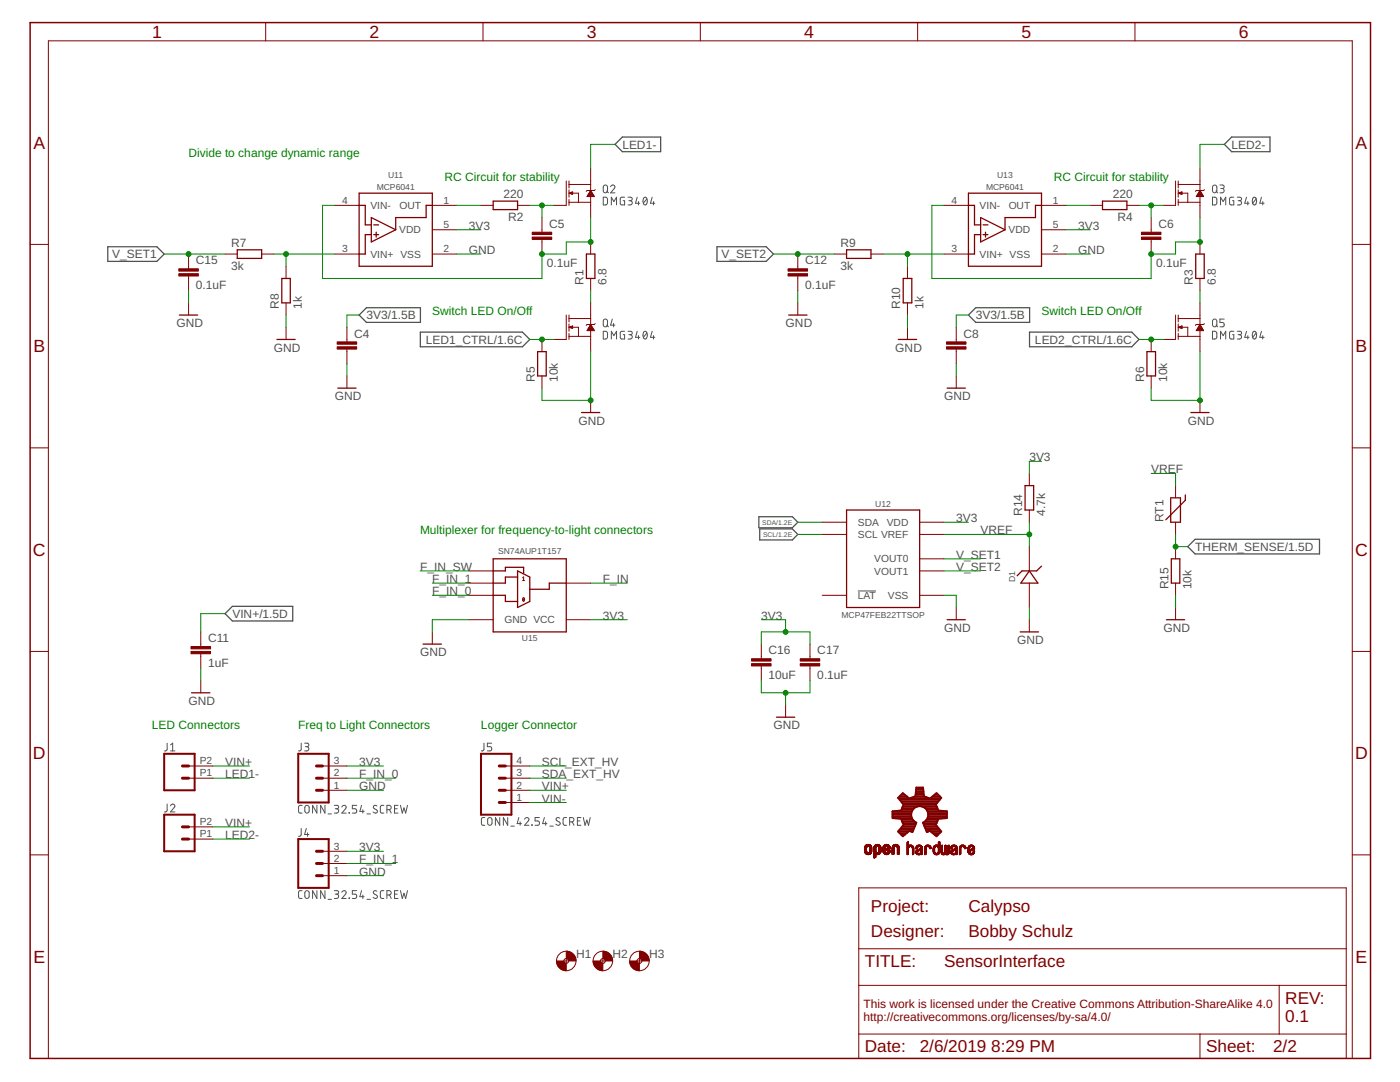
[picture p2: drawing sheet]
<svg xmlns="http://www.w3.org/2000/svg" width="279mm" height="216mm" viewBox="0 0 279 216" stroke-linecap="round" stroke-linejoin="round" font-family="sans-serif">
<g fill="none" stroke="#505050" stroke-width=".2">
<path d="M120.4 39.3l.6 .1 .2 .2v1l-.2 .3h-.6zM120.5 37l.3-.1 .3 .1 .1 1a.42 .42 0 0 1-.4 .5 .42 .42 0 0 1-.4-.5zM121.1 38.1l.3 .4M121.9 37.3a.43 .43 0 0 1 .6-.4 .43 .43 0 0 1 .1 .7l-.7 .9h.8M124.7 39.3l-.7 .1-.2 .2v1l.2 .3h.7v-.9h-.3M125.3 39.3l.7 .1 .2 .2-.2 .4h-.5M127.2 39.3l-.4 1.3h.9M128.5 39.5l.3-.2a.92 .92 0 0 1 0 1.6 .96 .96 0 0 1-.3-1.4zM129.1 39.7l-.7 .9M130.2 39.3l-.4 1.3h.9M242 39.3l.6 .1 .2 .2v1l-.2 .3h-.6zM242.1 37l.3-.1 .3 .1 .1 1a.43 .43 0 0 1-.4 .5 .43 .43 0 0 1-.4-.5z"/>
<path d="M242.7 38.1l.3 .4M243.5 36.9l.6 .1 .2 .2-.2 .4h-.5M243.9 37.6a.43 .43 0 0 1 .4 .4 .43 .43 0 0 1-.4 .5h-.4M246.2 39.3l-.6 .1-.2 .2 .1 1.2 .7 .1v-.9h-.2M246.9 39.3l.7 .1 .2 .2-.2 .4h-.5M248.8 39.3l-.4 1.3h.9M250.1 39.5l.2-.2a.89 .89 0 0 1 0 1.6 1 1 0 0 1-.2-1.4zM250.7 39.7l-.7 .9M251.8 39.3l-.4 1.3h.9M122 40.9v-1.6l.5 .9 .5-.9v1.6M125.8 40a.42 .42 0 0 1 .4 .5 .42 .42 0 0 1-.4 .4h-.5M127.4 40.2v.7"/>
<path d="M130.4 40.2v.7M243.6 40.9v-1.6l.5 .9 .5-.9v1.6M247.4 40a.42 .42 0 0 1 .4 .5 .42 .42 0 0 1-.4 .4h-.5M249 40.2v.7M252 40.2v.7M120.4 66.1h.6l.2 .3v1l-.2 .2h-.6zM120.5 63.8l.5-.1 .2 .2v.9a.42 .42 0 0 1-.4 .4 .42 .42 0 0 1-.4-.4zM121.1 64.9l.3 .3M122 67.6v-1.5l.5 .9 .5-.9v1.5M122.2 63.7l-.3 1.2h.8M122.4 64.5v.7M124.7 66.1h-.7l-.2 .2v1l.2 .3h.7v-.8h-.3"/>
<path d="M125.3 66.1h.7l.2 .3-.2 .4h-.5M125.8 66.8a.43 .43 0 0 1 .4 .4 .43 .43 0 0 1-.4 .4h-.5M127.2 66.1l-.4 1.2h.9M127.4 67v.6M128.5 66.2l.3-.1a.92 .92 0 0 1 0 1.5 .96 .96 0 0 1-.3-1.4zM129.1 66.4l-.7 .9M130.2 66.1l-.4 1.2h.9M130.4 67v.6M242 66.1h.6l.2 .3v1l-.2 .2h-.6zM242.1 63.8l.5-.1 .2 .2v.9a.43 .43 0 0 1-.4 .4 .43 .43 0 0 1-.4-.4zM242.7 64.9l.3 .3M243.6 67.6v-1.5l.5 .9 .5-.9v1.5"/>
<path d="M244.3 63.7h-.8v.6h.5a.45 .45 0 0 1 .3 .5 .45 .45 0 0 1-.3 .4h-.5M246.2 66.1h-.6l-.2 .2v1l.2 .3h.6v-.8h-.2M246.9 66.1h.7l.2 .3-.2 .4h-.5M247.4 66.8a.43 .43 0 0 1 .4 .4 .43 .43 0 0 1-.4 .4h-.5M248.8 66.1l-.4 1.2h.9M249 67v.6M250.1 66.2l.2-.1a.89 .89 0 0 1 0 1.5 1 1 0 0 1-.2-1.4zM250.7 66.4l-.7 .9M251.8 66.1l-.4 1.2h.9M252 67v.6M171.2 117.9h3.6M33.4 148.3l-.1 1.3-.2 .2h-.3"/>
<path d="M34 149.8h.9M34 148.6l.5-.3v1.5M60.1 148.3v1.3l-.2 .2h-.3M60.8 148.3h.6l.2 .3-.2 .3-.4 .1M61.2 149a.42 .42 0 0 1 .4 .4 .42 .42 0 0 1-.4 .4h-.4M96.6 148.3v1.3l-.5 .2M98.1 148.3h-.8v.7h.5a.43 .43 0 0 1 .3 .4 .43 .43 0 0 1-.3 .4h-.5M33.4 160.4l-.1 1.4-.2 .2h-.3M34 160.8a.42 .42 0 0 1 .6-.3 .42 .42 0 0 1 .2 .6l-.8 .9h.9M60.1 165.3v1.4l-.5 .2M60.3 160.7h-.5l-.2 .3v1l.2 .2h.5M60.3 177.7h-.5l-.2 .4v.9l.2 .2 .5 .1"/>
<path d="M61 160.8l.4-.1 .3 .3v.8a.43 .43 0 0 1-.4 .4 .43 .43 0 0 1-.5-.4zM61 177.8l.3-.1 .3 .1 .1 1a.43 .43 0 0 1-.4 .5 .43 .43 0 0 1-.5-.5zM61.1 165.3l-.3 1.2h.8M61.4 166.2v.7M63.2 160.7v1.5l-.8-1.5v1.5M63.2 177.7v1.6l-.8-1.6v1.6M64.9 160.7v1.5l-.9-1.5v1.5M64.9 177.7v1.6l-.9-1.6v1.6M65.5 162.4h.6M65.5 179.5h.6M66.7 160.7h.7l.2 .3-.2 .4h-.5M66.7 177.7l.7 .1 .2 .2-.2 .4h-.5"/>
<path d="M67.2 161.4a.43 .43 0 0 1 .4 .4 .43 .43 0 0 1-.4 .4h-.5M67.2 178.4a.43 .43 0 0 1 .4 .4 .43 .43 0 0 1-.4 .5h-.5M68.2 161a.43 .43 0 0 1 .6-.3 .43 .43 0 0 1 .2 .7l-.8 .8h.9M68.2 178.1a.43 .43 0 0 1 .6-.4 .43 .43 0 0 1 .2 .7l-.8 .9h.9M69.7 162.2h.1M69.7 179.2v.1zM71.2 160.7h-.9v.7h.5a.45 .45 0 0 1 .4 .4 .45 .45 0 0 1-.4 .4h-.5M71.2 177.7h-.9v.7h.5a.44 .44 0 0 1 .4 .4 .44 .44 0 0 1-.4 .5h-.5M72.2 160.7l-.4 1.2h.9M72.2 177.7l-.4 1.2h.9M72.4 161.6v.6M72.4 178.6v.7"/>
<path d="M73.2 162.4h.7M73.2 179.5h.7M75.2 160.8l-.5-.1-.2 .3 .1 .3 .5 .3a.39 .39 0 0 1 .1 .6 .39 .39 0 0 1-.6 0l-.1-.2M75.2 177.8l-.5-.1-.2 .4 .2 .3 .4 .2a.39 .39 0 0 1 .1 .6 .39 .39 0 0 1-.6 0l-.1-.2M76.6 160.7h-.5l-.2 .3v1l.2 .2h.5M76.6 177.7h-.5l-.2 .4v.9l.2 .2 .5 .1M77.2 161.6h.4a.43 .43 0 0 0 .5-.5 .43 .43 0 0 0-.5-.4h-.4v1.5M77.2 178.6h.4a.43 .43 0 0 0 .5-.5 .43 .43 0 0 0-.5-.4h-.4v1.6M77.7 161.6l.4 .6M77.7 178.6l.4 .7M78.7 161.4h.6M78.7 178.4h.6"/>
<path d="M79.4 160.7h-.7v1.5h.7M79.4 177.7h-.7v1.6h.7M79.9 160.7l.4 1.5 .3-1 .4 1 .3-1.5M79.9 177.7l.4 1.6 .3-1.1 .4 1.1 .3-1.6M96.8 163.1l-.5 .1-.2 .3v1l.2 .2h.5M97.5 163.3l.2-.2 .4 .2 .1 1a.43 .43 0 0 1-.4 .4 .43 .43 0 0 1-.5-.4zM99.7 163.1v1.6l-.8-1.6v1.6M101.3 163.1v1.6l-.8-1.6v1.6M101.9 164.8h.7M103.5 163.1l-.3 1.2h.9M103.8 164v.7M104.7 163.5a.43 .43 0 0 1 .6-.4 .43 .43 0 0 1 .1 .7l-.7 .9h.9"/>
<path d="M106.1 164.6l.1 .1zM107.7 163.1h-.9v.7h.5a.45 .45 0 0 1 .4 .4 .45 .45 0 0 1-.4 .5h-.5M108.6 163.1l-.3 1.2h.9M108.9 164v.7M109.7 164.8h.7M111.7 163.3l-.5-.1-.2 .3 .1 .2 .5 .3a.36 .36 0 0 1 .2 .5 .36 .36 0 0 1-.5 .2l-.4-.2M113.1 163.1l-.5 .1-.2 .3v1l.2 .2h.5M113.7 164h.4a.43 .43 0 0 0 .5-.4 .43 .43 0 0 0-.5-.5h-.4v1.6M114.2 164l.4 .7M115.2 163.8h.5M115.9 163.1h-.7v1.6h.7M116.4 163.1l.4 1.6 .3-1.1 .4 1.1 .3-1.6"/>
</g>
<path d="M122.7 28.8l1.5-1.5h7.6v3h-7.6zM245.8 27.3h7.6v3h-7.6l-1.5-1.5zM21.5 49.2h9.8l1.5 1.5-1.5 1.5h-9.8zM143.1 49.2h9.8l1.5 1.5-1.5 1.5h-9.8zM73.1 61.4h10.8v2.9h-10.8l-1.4-1.4zM83.9 66.3h20.4l1.4 1.4-1.4 1.5h-20.4zM194.7 61.4h10.8v2.9h-10.8l-1.4-1.4zM205.5 66.3h20.4l1.4 1.4-1.4 1.5h-20.4zM151.4 103.1h6.7l1.1 1.1-1.1 1.1h-6.7zM151.6 105.5h6.5l1.1 1.1-1.1 1.1h-6.5zM237 109.1l1.5-1.5h24.8v2.9h-24.8zM44.9 122.4l1.5-1.4h12v2.9h-12z" fill="none" stroke="#505050" stroke-width=".25"/>
<path d="M6 4.5h267.5v206.7h-267.5z" fill="none" stroke="#800000" stroke-width=".3"/>
<g fill="none" stroke="#800000" stroke-width=".2">
<path d="M53 4.5v3.6M96.4 4.5v3.6M139.8 4.5v3.6M183.1 4.5v3.6M226.5 4.5v3.6M113 36.1v4.9h-2.4M113.6 36.1v1.4M113.6 37.9v1.4M113.6 39.8v1.2M113.6 36.8h4.3M113.6 38.5l.7-.2v.5zM113.7 38.6l1.7-.1v1.9"/>
<path d="M113.7 38.5h.6M114 38.7h.3M114.1 38.4h.2M117.2 39.2h1.4M117.3 39.1h1.2M117.3 38.9h1.1M117.4 38.8h1M117.5 38.7h.8M117.5 38.6h.7M117.6 38.5h.6M117.7 38.4h.4M117.7 38.2h.3"/>
<path d="M117.8 38.1h.2M117.9 33.7v4.3M117.9 39.2v4.2M117.9 38l.7 1.2h-1.4zM117.9 38h.1M118.8 37.8l-.2 .2h-1.4l-.2 .2M234.6 36.1v4.9h-2.4M235.1 36.8h4.4M235.1 36.1v1.4M235.1 37.9v1.4M235.1 39.8v1.2M235.1 38.5l.8-.2v.5z"/>
<path d="M235.3 38.6l1.7-.1v1.9M235.4 38.5h.5M235.6 38.7h.3M235.7 38.4h.2M238.8 39.2h1.4M238.9 39.1h1.2M238.9 38.9h1.1M239 38.8h1M239.1 38.7h.8M239.1 38.6h.7M239.2 38.5h.6M239.3 38.4h.4"/>
<path d="M239.3 38.2h.3M239.4 38.1h.1M239.5 33.7v4.3M239.5 39.2v4.2M239.5 38l.7 1.2h-1.5zM239.5 38h.1M240.4 37.8l-.2 .2h-1.5l-.1 .2M6 48.8h3.7M37.6 50.7v2.9M37.6 55.1v2.9M44.9 50.7h2.4M52.2 50.7h2.5"/>
<path d="M57.1 53.1v2.5M66.8 41h4.9M66.8 50.7h4.9M86.3 41h4.8M86.3 50.7h4.8M86.3 45.8h4.8M96 41h2.4M103.3 41h2.4M108.2 43.4v2.9M108.2 47.8v2.9M113.6 40.4h4.3M117.9 48.3v2.4"/>
<path d="M117.9 55.6v2.4M159.2 50.7v2.9M159.2 55.1v2.9M166.5 50.7h2.5M173.8 50.7h2.5M181.1 53.1v2.5M188.4 41h4.9M188.4 50.7h4.9M207.9 41h4.8M207.9 50.7h4.8M207.9 45.8h4.8M217.6 41h2.4"/>
<path d="M224.9 41h2.4M229.7 43.4v2.9M229.7 47.8v2.9M235.1 40.4h4.4M239.5 48.3v2.4M239.5 55.6v2.4M269.9 48.8h3.6M37.6 60.4v2.5M57.1 60.4v2.5M57.1 65.3v2.4M69.2 65.3v2.9M69.2 69.7v2.9"/>
<path d="M69.2 75v2.4M108.2 67.7v2.5M108.2 75v2.4M113 62.9v4.8h-2.4M113.6 62.9v1.3M113.6 64.6v1.5M113.6 66.5v1.2M113.6 67.1h4.3M113.6 63.6h4.3M113.6 65.3l.7 .2M113.6 65.3h1.8v1.8M113.9 65.2h.4"/>
<path d="M113.9 65.4h.4M114.2 65.1h.1M114.3 65.5h.1M114.3 65v.5M114.3 65l-.7 .3M117.2 65.9h1.4M117.3 65.8h1.2M117.3 65.6h1.1M117.4 65.5h.9M117.5 65.4h.8M117.6 65.3h.6M117.6 65.2h.5"/>
<path d="M117.7 65.1h.4M117.8 65h.2M117.8 64.9h.1M117.9 60.4v4.3M117.9 66v4.2M117.9 79.9v2.4M117.9 64.7l.7 1.3h-1.4zM118.8 64.6l-.2 .1h-1.4l-.2 .2M159.2 60.4v2.5M181.1 60.4v2.5M181.1 65.3v2.4M190.8 65.3v2.9"/>
<path d="M190.8 69.7v2.9M190.8 75v2.4M229.7 67.7v2.5M229.7 75v2.4M234.6 62.9v4.8h-2.4M235.1 62.9v1.3M235.1 64.6v1.5M235.1 66.5v1.2M235.1 67.1h4.4M235.1 63.6h4.4M235.2 65.3h1.8v1.8M235.5 65.2h.4"/>
<path d="M235.5 65.4h.4M235.8 65.1h.1M235.9 65.5h.1M235.9 65v.5M235.9 65l-.8 .3 .8 .2M238.8 65.9h1.4M238.9 65.8h1.2M239 65.6h1M239 65.5h.9M239.1 65.4h.8M239.1 65.3h.7M239.2 65.2h.5"/>
<path d="M239.3 65.1h.4M239.4 65h.2M239.4 64.9h.1M239.5 60.4v4.3M239.5 66v4.2M239.5 79.9v2.4M239.5 64.7l.7 1.3h-1.5zM240.4 64.6l-.2 .1h-1.5l-.1 .2M6 89.4h3.7M205.4 94.5v2.4M234.6 96.9v2.4M269.9 89.4h3.6"/>
<path d="M93.6 116.4h4.8M93.6 118.8h4.8M93.6 113.9h4.8M104.3 115.3l.2-.2v.7M104.3 115.8h.4M104.4 119.4v-.1a.33 .33 0 0 1 .3 .3 .33 .33 0 0 1-.3 .4zM104.6 119.4l-.3 .4M113 116.4h4.9M164.1 118.8h4.9M164.1 104.2h4.9M164.1 106.6h4.9M183.5 118.8h4.9"/>
<path d="M183.5 113.9h4.9M183.5 104.2h4.9M183.5 106.6h4.9M183.5 111.5h4.9M205.4 101.8v2.4M205.4 109.1v4.8M205.4 116.4v4.8M234.6 104.2v2.4M234.6 109.1v2.4M234.6 116.4v2.4M6 130h3.7M40.1 126.1v2.9"/>
<path d="M40.1 130.5v2.9M40.1 135.8v2.4M86.3 126.1v2.4M93.6 123.7h4.8M113 123.7h4.9M151.9 128.5v2.9M151.9 132.9v2.9M161.6 128.5v2.9M161.6 132.9v2.9M190.8 121.2v2.5M205.4 123.7v2.4M234.6 121.2v2.5"/>
<path d="M269.9 130h3.6M37.6 155.3h4.9M37.6 152.8h4.9M64.4 155.3h4.8M64.4 152.8h4.8M64.4 157.7h4.8M100.9 155.3h4.8M100.9 152.8h4.8M100.9 157.7h4.8M156.8 140.7v2.4M6 170.6h3.7M37.6 167.4h4.9"/>
<path d="M37.6 165h4.9M64.4 174.7h4.8M64.4 172.3h4.8M64.4 169.9h4.8M100.9 160.1h4.8M171.4 177.2h97.3v34h-97.3zM172.6 169.9h.4M172.6 169.8h.3M172.6 169.7h.3M172.6 169.6h.3M172.6 169.5h.3M172.6 169.4h.3"/>
<path d="M172.6 169.3h.3M172.6 169.2h.3M172.6 169.1h.4M172.6 170l.5 .1M172.6 170h.4M172.6 170.1l.6 .1M172.6 170.1h.5M172.6 168.9h1.3M172.7 170.2h1.2M172.7 168.8h1.2M172.7 170.3h1.1M172.7 168.8h1.1"/>
<path d="M172.8 170.3h1M172.8 168.7h1M172.8 170.4h.9M172.8 168.7h.9M172.9 168.6h.8M173 169.1h-.4M173 170.5h.6M173 168.6h.6M173 169l-.4 .1M173 169h-.4M173.1 168.9l-.5 .1M173.1 170.5h.3"/>
<path d="M173.1 168.5h.3M173.5 168.9l.4 .1M173.5 170.1h.4M173.5 169h.4M173.6 170h.3M173.6 169.9h.4M173.6 169.8h.4M173.6 169.7h.4M173.6 169.6h.4M173.6 169.5h.4M173.6 169.4h.4M173.6 169.3h.4"/>
<path d="M173.6 169.2h.4M173.6 169.1h.4M173.7 170.4h-.8M173.9 170.1l-.5 .1M173.9 170.1h-.5M174.4 170.6h.4M174.4 169.9h.4M174.4 171.2h.2M174.4 171h.4M174.4 170.9h.4M174.4 170.8h.4M174.4 170.7h.4"/>
<path d="M174.4 170.5h.4M174.4 170.1l.6 .1M174.4 170.1h.5M174.4 170h.5M174.4 170h.4M174.4 169.8h.4M174.4 169.7h.4M174.4 169.6h.4M174.4 169.5h.4M174.4 169.4h.4M174.4 169.3h.4M174.4 169.2h.4"/>
<path d="M174.4 169.1h.4M174.5 168.8h1.2M174.6 168.7h1M174.7 171.1l-.3 .1M174.7 168.6h.8M174.8 171.1h-.4M174.8 171h-.4M174.8 168.6h.6M174.8 169l-.4 .1M174.9 169h-.5M174.9 168.9l-.5 .1M174.9 168.5h.4"/>
<path d="M174.9 170.5h.4M175.3 170.1h.4M175.3 168.9h.4M175.3 169h.5M175.4 169l.4 .1M175.4 170.5h-1M175.4 169.9h.4M175.4 169.1h.4M175.4 169.8h.4M175.4 169.7h.4M175.4 169.6h.4M175.4 169.5h.4"/>
<path d="M175.4 169.4h.4M175.4 169.3h.4M175.4 169.2h.4M175.5 170.4l-1.1 .1M175.6 170.4h-1.2M175.6 170.3h-1.2M175.7 170.3h-1.3M175.7 170.2h-1.3M175.7 170.1l-.5 .1M175.7 168.9h-1.2M175.8 170h-.5M175.8 170h-.4"/>
<path d="M176.2 170h.4M176.2 169.9h.4M176.2 169.4h1.4M176.2 169.3h.4M176.2 169.2h.4M176.2 169.1h.4M176.3 170l.4 .1M176.3 170.1l.6 .1M176.3 170.1h.4M176.3 170.2h1.2M176.3 168.8h1.2M176.4 170.3h1.1"/>
<path d="M176.4 168.8h1.1M176.4 170.3h1M176.4 168.7h1M176.5 170.4h.9M176.5 168.7h.9M176.5 170.4h.8M176.6 168.6h.7M176.6 169.2h-.4M176.6 169.9h-.4M176.6 170.5h.6M176.6 168.6h.6M176.7 169l-.5 .1"/>
<path d="M176.7 169.8h-.5M176.7 169h-.4M176.7 168.9l-.4 .1M176.8 169.8h-.6M176.8 168.5h.3M176.8 170.5h.3M176.8 169.4h.8M176.9 169.7l-.7 .1M176.9 169.3h.7M177 169.7h-.8M177 169.2h.6M177.1 169.6l-.9 .1"/>
<path d="M177.1 169.2h.5M177.1 170.1h.5M177.1 168.9l.5 .1M177.1 169h.5M177.2 170.1h.4M177.2 169h.4M177.2 169.1h.4M177.2 170h.4M177.2 169.9h.4M177.2 169.6h-1M177.3 169.8h.3M177.4 169.5h-1.2"/>
<path d="M177.4 169.7h.2M177.5 169.7h.1M177.6 170.1l-.6 .1M177.6 169.4l-1.4 .1M177.6 168.9h-1.3M178.1 169.9h.3M178.1 170.4h.3M178.1 170.3h.3M178.1 170.2h.3M178.1 170.1h.3M178.1 170h.3M178.1 169.8h.3"/>
<path d="M178.1 169.7h.3M178.1 169.6h.3M178.1 169.5h.3M178.1 169.4h.3M178.1 169.3h.3M178.1 169.2h.3M178.1 169.1h.3M178.1 170.5h.2M178.1 169.1h.4M178.1 170.5h.1M178.2 168.8h1.2M178.2 168.8h1.1"/>
<path d="M178.2 168.7h1.1M178.3 168.7h1M178.3 168.7h.9M178.4 170.4l-.3 .1M178.4 168.6h.7M178.5 168.6h.5M178.5 169l-.4 .1M178.5 169h-.4M178.6 168.9l-.5 .1M178.6 168.5h.3M178.9 168.9h.5M179 169h.4"/>
<path d="M179 169l.5 .1M179.1 169.1h.4M179.1 169.9h.4M179.1 170.5h.2M179.1 170.3h.4M179.1 170.2h.4M179.1 170.1h.4M179.1 170h.4M179.1 169.8h.4M179.1 169.7h.4M179.1 169.6h.4M179.1 169.5h.4"/>
<path d="M179.1 169.4h.4M179.1 169.3h.4M179.1 169.2h.4M179.4 170.4l-.3 .1M179.4 168.9h-1.3M179.5 170.4h-.4M181 168.1h.3M181.1 169.9h.2M181.1 170.4h.2M181.1 170.3h.2M181.1 170.2h.2M181.1 170.1h.2"/>
<path d="M181.1 170h.2M181.1 169.8h.2M181.1 169.7h.2M181.1 169.6h.2M181.1 169.5h.2M181.1 169.4h.2M181.1 169.3h.2M181.1 169.2h.2M181.1 169.1h.3M181.1 168.8h1.1M181.1 168.7l1 .1M181.1 168.7h.9"/>
<path d="M181.1 168.6h.2M181.1 168.5h.2M181.1 168.4h.2M181.1 168.3h.2M181.1 168.2h.2M181.1 168.1h.2M181.1 168h.2M181.2 170.5h-.1M181.3 170.5h-.3M181.3 170.4l-.2 .1M181.3 169.2h-.2M181.4 169.1h-.3"/>
<path d="M181.4 169l-.3 .1M181.5 168.7h.4M181.5 169h-.4M181.6 168.9l-.5 .1M181.8 168.9l.5 .1M181.9 169h.4M182 169l.3 .1M182 169.1h.3M182.1 169.3h.3M182.1 169.2h.3M182.1 169.9h.3M182.1 170.5h.1"/>
<path d="M182.1 170.4h.3M182.1 170.3h.3M182.1 170.2h.3M182.1 170.1h.3M182.1 170h.3M182.1 169.8h.3M182.1 169.7h.3M182.1 169.6h.3M182.1 169.5h.3M182.1 169.4h.3M182.2 168.9h-1.1M182.3 170.5h-.2"/>
<path d="M182.3 170.4l-.2 .1M182.8 170.1l.3 .1M182.8 170.1h.3M182.8 170h.3M182.8 169.2h.2M182.8 170.2h.3M182.8 169.4h.1M182.8 170.3h.8M182.8 170.2h.4M182.8 169.1h.3M182.9 170.3h.7M182.9 170.4h.7"/>
<path d="M182.9 168.9h1.1M183 168.8h.9M183 170.5h.6M183 169.3l-.2 .1M183 169.6h1.1M183 169.3h-.2M183.1 170h-.3M183.1 169.2h-.3M183.1 169.1h-.3M183.1 170.5h.5M183.1 169.9h-.3M183.1 168.7h.6"/>
<path d="M183.2 169.9h-.4M183.2 169.5h.9M183.2 169l-.4 .1M183.2 168.7h.5M183.2 169h-.4M183.3 170.6h.1M183.3 169.8h-.5M183.3 168.9l-.4 .1M183.3 169.5h.8M183.3 170.5v.1M183.4 169.8h-.6M183.4 170.6h.1"/>
<path d="M183.4 169.5h.7M183.5 169.7l-.6 .1M183.5 169.4h.6M183.6 168.9h.4M183.6 169.7h-.7M183.6 169h.4M183.7 169.4h.4M183.7 169l.4 .1M183.7 169.1h.4M183.8 169.3h.3M183.8 169.7h.3M183.8 169.2h.3"/>
<path d="M183.8 169.1h.3M183.8 169.9h.3M183.8 170.4h.3M183.8 170.3h.3M183.8 170.2h.3M183.8 170.1h.3M183.8 170h.3M183.8 169.8h.3M183.9 170.5h-.1M184 170.5h-.2M184.1 170.4l-.3 .1M184.1 169.6l-1.1 .1"/>
<path d="M184.5 169.9h.3M184.5 170.5h.1M184.5 170.3h.3M184.5 170.2h.3M184.5 170.1h.3M184.5 170h.3M184.5 169.8h.3M184.5 169.7h.3M184.5 169.6h.3M184.5 169.5h.3M184.5 169.4h.3M184.5 169.3h.3"/>
<path d="M184.5 169.2h.3M184.5 169.1h.3M184.7 168.8h1M184.7 168.8h.9M184.7 170.5h-.2M184.8 170.4l-.3 .1M184.8 170.4h-.3M184.9 168.7h.6M184.9 169l-.3 .1M184.9 168.7h.5M185 169h-.4M185 168.9l-.4 .1"/>
<path d="M185.3 168.9l.4 .1M185.4 169h.4M185.4 169l.4 .1M185.5 169.1h.3M185.5 169.2h.3M185.7 168.9h-1.1M185.8 169.3h-.2M185.8 169.3h-.3M186.2 169.9h.3M186.2 170h.3M186.2 169.8h.3M186.2 169.7h.3"/>
<path d="M186.2 169.6h.3M186.2 169.5h.3M186.2 169.4h.3M186.2 169.3h.3M186.2 169.2h.3M186.3 170l.3 .1M186.3 170.2h.4M186.3 170.1l.3 .1M186.3 170.1h.3M186.3 169.1h.3M186.4 170.3h1.1M186.4 170.3h1"/>
<path d="M186.4 168.8h1.2M186.4 170.4h1M186.5 170.4h.8M186.5 168.8h1.1M186.5 169.2h-.3M186.6 170.5h.7M186.6 169.1h-.3M186.6 168.7h1M186.6 170.5h.6M186.6 169h-.3M186.7 168.7h.5M186.7 169h-.4"/>
<path d="M186.8 168.9l-.5 .1M186.8 170.5v.1M186.9 170.5v.1M186.9 170.6h.1M187 168.9h.6M187.1 170.2h.4M187.1 169h.5M187.2 170.2h.3M187.2 169h.4M187.2 169.1h.4M187.2 170.1h.3M187.3 169.9h.3"/>
<path d="M187.3 170h.3M187.3 169.8h.3M187.3 169.7h.3M187.3 169.6h.3M187.3 169.5h.3M187.3 169.4h.3M187.3 169.3h.3M187.3 169.2h.3M187.3 168.6h.3M187.3 168.5h.3M187.3 168.4h.3M187.3 168.3h.3"/>
<path d="M187.3 168.2h.3M187.3 168.1h.3M187.4 168h.2M187.5 170.2h-.4M187.6 168.9h-1.2M187.8 169.9h.3M187.8 170.2h.4M187.8 170.1l.4 .1M187.8 170.1h.3M187.8 170h.3M187.8 169.8h.3M187.8 169.7h.3"/>
<path d="M187.8 169.6h.3M187.8 169.5h.3M187.8 169.4h.3M187.8 169.3h.3M187.8 169.2h.3M187.8 169.1h.3M187.8 169h.3M187.8 168.9h.3M187.8 168.8h.3M187.8 168.7h.3M187.9 170.3h1.5M187.9 170.4h1.5"/>
<path d="M188 168.7h.1M188 170.5h1.3M188.1 170.5h.4M188.2 170.6h.1M188.3 170.5v.1M188.4 170.2h.5M188.4 170.2h.4M188.5 170.2h.3M188.5 169.9h.3M188.5 170.1h.3M188.5 170h.3M188.5 169.8h.3"/>
<path d="M188.5 169.7h.3M188.5 169.6h.3M188.5 169.5h.3M188.5 169.4h.3M188.5 169.3h.3M188.5 169.2h.3M188.5 169.1h.3M188.5 169h.3M188.5 168.9h.3M188.5 168.8h.3M188.6 168.7h.2M188.7 168.7h.1"/>
<path d="M188.8 170.5h.4M189 170.6h.1M189.1 170.2h.3M189.1 170.1h.3M189.2 169.9h.2M189.2 170h.2M189.2 169.8h.2M189.2 169.7h.2M189.2 169.6h.2M189.2 169.5h.2M189.2 169.4h.2M189.2 169.3h.2"/>
<path d="M189.2 169.2h.2M189.2 169.1h.2M189.2 169h.2M189.2 168.9h.2M189.2 168.8h.2M189.3 168.7h.1M189.3 170.4h-1.3M189.7 170.2h.4M189.7 170.1h.3M189.7 170h.3M189.7 169.9h.3M189.7 169.4h.1"/>
<path d="M189.7 169.2h.3M189.8 170.3h.7M189.8 170.2h.3M189.8 170.3h.8M189.8 170.4h.8M189.8 168.9h1.1M189.9 170.4h.7M189.9 168.8h1M189.9 168.8h.9M190 170.5h.6M190 169.3l-.3 .1M190 168.8h.8"/>
<path d="M190 169.6h1M190 169.3h-.3M190 169.2h-.3M190 169.1h-.3M190.1 170.5h.5M190.1 169.1h-.3M190.1 168.7h.6M190.1 169.9h-.4M190.1 169.5h.9M190.1 169l-.3 .1M190.1 168.7h.5M190.2 169h-.4"/>
<path d="M190.2 169.8h-.4M190.2 170.6h.2M190.2 168.9l-.4 .1M190.3 169.5h.7M190.3 169.8h-.5M190.5 169.7l-.7 .1M190.5 169.4h.5M190.5 168.9l.4 .1M190.6 169.7h-.7M190.6 169h.4M190.6 169.4h.4M190.7 169.6l-.8 .1"/>
<path d="M190.7 169.1h.3M190.7 169.6h.3M190.7 169.3h.3M190.8 169.9h.2M190.8 170.5h.1M190.8 170.4h.2M190.8 170.3h.2M190.8 170.2h.2M190.8 170.1h.2M190.8 170h.2M190.8 169.8h.2M190.8 169.7h.2"/>
<path d="M190.8 169.2h.2M191 170.5h-.2M191 170.4l-.2 .1M191.5 169.9h.2M191.5 170.4h.2M191.5 170.3h.2M191.5 170.2h.2M191.5 170.1h.2M191.5 170h.2M191.5 169.8h.2M191.5 169.7h.2M191.5 169.6h.2"/>
<path d="M191.5 169.5h.2M191.5 169.4h.2M191.5 169.3h.2M191.5 169.2h.2M191.5 169.1h.3M191.6 170.5h-.1M191.6 168.8h1M191.7 170.5h-.2M191.7 168.8h.8M191.7 170.4l-.2 .1M191.7 169.2h-.2M191.8 169.1h-.3"/>
<path d="M191.8 168.7h.6M191.9 169h-.4M191.9 168.7h.5M192 168.9l-.4 .1M192.2 168.9h.5M192.3 169h.4M192.4 169l.3 .1M192.4 169.1h.4M192.5 169.2h.3M192.7 168.9h-1.1M192.7 169.3l-.2 .1M192.8 169.3h-.3"/>
<path d="M193.2 170h.3M193.2 169.5h1.1M193.2 169.5h.3M193.2 169.4h.3M193.2 169.3h.3M193.2 169.2h.3M193.2 170.1h.4M193.2 170.1h.3M193.2 169.1h.3M193.3 170.2h.3M193.3 170.2h.4M193.3 170.3h1.1"/>
<path d="M193.3 168.9h1.1M193.4 170.4h.9M193.4 170.3h.9M193.4 168.8h1M193.4 168.8h.9M193.4 168.7l.9 .1M193.5 170.5h.7M193.5 169.9h-.3M193.5 169.2h-.3M193.5 169.1h-.3M193.5 168.7h.6M193.6 170.5h.5"/>
<path d="M193.6 169l-.4 .1M193.6 168.7h.5M193.6 169h-.3M193.7 169.8h-.5M193.7 168.9l-.4 .1M193.8 169.8h-.6M193.8 170.5l-.1 .1M193.8 170.6h.1M193.9 169.7l-.7 .1M193.9 169.4h.6M194 169.7h-.8M194 168.9h.4"/>
<path d="M194 169.4h.5M194.1 169.6l-.9 .1M194.1 169h.4M194.1 169.3h.4M194.2 170.1h.3M194.2 169.1h.3M194.2 169.2h.3M194.2 170h.3M194.2 169.9h.3M194.2 169.6h-1M194.3 169.8h.2M194.4 169.8h.1"/>
<path d="M194.4 170.2h-.4M194.4 170.2h-.3M194.4 169.5h-.7M194.5 170.1l-.4 .1M194.5 169.4l-.8 .1M194.5 170l-.3 .1M269.9 170.6h3.6M112.5 191.7h1M113 191.3v.9M119.8 191.7h1M120.3 191.3v.9M127.1 191.7h1"/>
<path d="M127.6 191.3v.9M171.4 196.6h97.3M171.4 189.3h97.3M255.3 196.6v9.7M9.7 211.2v-203.1h260.2v203.1M171.4 206.3h97.3M239.5 206.3v4.9"/>
<circle cx="113" cy="191.7" r="1.95"/>
<circle cx="113" cy="191.7" r=".49"/>
<circle cx="120.3" cy="191.7" r="1.95"/>
<circle cx="120.3" cy="191.7" r=".49"/>
<circle cx="127.6" cy="191.7" r="1.95"/>
<circle cx="127.6" cy="191.7" r=".49"/>
</g>
<g fill="none" stroke="#800000" stroke-width=".25">
<path d="M71.7 38.5h14.6v14.6h-14.6zM193.3 38.5h14.6v14.6h-14.6zM47.3 49.8h4.9v1.8h-4.9zM56.2 55.6h1.7v4.8h-1.7zM71.7 41h1.2v3.9h1.2M74.1 46.8h-1.2v3.9h-1.2M74.1 43.4l4.9 2.4-4.9 2.5zM74.6 46.8h1M74.6 44.9h1M75.1 46.3v1M86.3 41h-1.3v2.4h-6v2.4M98.4 40.1h4.9v1.7h-4.9z"/>
<path d="M117 50.7h1.7v4.9h-1.7zM169 49.8h4.8v1.8h-4.8zM180.3 55.6h1.7v4.8h-1.7zM193.3 41h1.2v3.9h1.2M195.7 46.8h-1.2v3.9h-1.2M195.7 43.4l4.9 2.4-4.9 2.5zM196.2 46.8h1M196.2 44.9h1M196.7 46.3v1M207.9 41h-1.2v2.4h-6.1v2.4M220 40.1h4.9v1.7h-4.9zM238.6 50.7h1.7v4.9h-1.7z"/>
<path d="M35.8 62.9h3.7M55.3 67.7h3.6M67.4 77.4h3.7M107.3 70.2h1.7v4.8h-1.7zM157.4 62.9h3.7M179.3 67.7h3.6M189 77.4h3.7M228.9 70.2h1.7v4.8h-1.7zM116.1 82.3h3.6M204.6 96.9h1.7v4.9h-1.7zM233.6 99.3h2v4.9h-2zM236.6 98.8v1l-3.9 3.9"/>
<path d="M237.7 82.3h3.6M98.4 111.5h14.6v14.6h-14.6zM98.4 118.8h2.5v1.2h2.4M98.4 113.9h2.5v-.7h3.6v1.2M103.3 113.9l2.4 1.2v4.9l-2.4 1.2zM103.3 115.1h-2.4v1.3h-2.5M113 116.4h-3.4v1.2h-3.9M169 101.8h14.5v19.4h-14.5zM205.4 113.9l1.7 2.5h-3.4zM207.9 113l-1 .9h-2.9l-1 1M233.8 111.5h1.7v4.9h-1.7zM38.2 138.2h3.7"/>
<path d="M84.4 128.5h3.7M189 123.7h3.7M203.6 126.1h3.7M232.8 123.7h3.6M155 143.1h3.6"/>
</g>
<g fill="#800000" stroke="#800000" stroke-width=".2">
<path d="M106.2 47.3h3.9v.5h-3.9z"/>
<path d="M106.2 46.3h3.9v.5h-3.9z"/>
<path d="M227.8 47.3h3.9v.5h-3.9z"/>
<path d="M227.8 46.3h3.9v.5h-3.9z"/>
<path d="M38.1 130h3.9v.5h-3.9z"/>
<path d="M38.1 129h3.9v.5h-3.9z"/>
<path d="M157.3 54.6h3.9v.5h-3.9z"/>
<path d="M157.3 53.6h3.9v.5h-3.9z"/>
<path d="M35.7 54.6h3.9v.5h-3.9z"/>
<path d="M35.7 53.6h3.9v.5h-3.9z"/>
<path d="M150 132.4h3.9v.5h-3.9z"/>
<path d="M150 131.4h3.9v.5h-3.9z"/>
<path d="M159.7 132.4h3.9v.5h-3.9z"/>
<path d="M159.7 131.4h3.9v.5h-3.9z"/>
<path d="M67.3 69.2h3.9v.5h-3.9z"/>
<path d="M67.3 68.2h3.9v.5h-3.9z"/>
<path d="M188.9 69.2h3.9v.5h-3.9z"/>
<path d="M188.9 68.2h3.9v.5h-3.9z"/>
</g>
<path d="M32.8 150.4h6v7.3h-6zM59.5 150.4h6.1v9.7h-6.1zM96 150.4h6.1v12.2h-6.1zM32.8 162.6h6v7.3h-6zM59.5 167.4h6.1v9.8h-6.1z" fill="none" stroke="#800000" stroke-width=".4"/>
<g fill="none" stroke="#800000" stroke-width=".59">
<path d="M36.4 152.8h1.2M36.4 155.3h1.2M63.2 152.8h1.2M63.2 155.3h1.2M63.2 157.7h1.2M99.6 152.8h1.3M99.6 155.3h1.3M99.6 157.7h1.3M36.4 165h1.2M36.4 167.4h1.2M63.2 169.9h1.2M63.2 172.3h1.2"/>
<path d="M63.2 174.7h1.2M99.6 160.1h1.3"/>
</g>
<g fill="none" stroke="#800000" stroke-width=".38">
<path d="M179.3 159.3h2.1M179.5 158.9h1.5M179.5 159.6h8M179.8 159.9h7.5M179.9 158.6h.7M181.8 159.3h3.5M182.6 158.9h1.8M182.7 158.6h1.7M182.8 158.2h1.5M182.8 157.9h1.5M182.8 157.6h1.5M182.9 157.2h1.3"/>
<path d="M185.7 159.3h2.1M186.1 158.9h1.5M186.5 158.6h.7M178.1 161.9l1.8-.2 .5-1.1-1.2-1.4 1-.9 1.3 1.1 1.2-.5 .2-1.8h1.3l.2 1.8 1.1 .5 1.4-1.1 1 .9-1.2 1.4 .5 1.1 1.8 .2M178.1 161.9v1.3l1.8 .2 .5 1.1M178.1 162.9h3.8M178.1 162.6h3.7M178.1 162.2h3.8M178.1 161.9h3.9M178.2 163.2h3.8M179.3 165.9h2.1M179.5 165.6h2.8"/>
<path d="M179.5 166.2h1.5M179.8 165.2h2.6M179.9 166.6h.7M179.9 163.6h2.3M179.9 161.6h2.3M180 161.2h2.5M180 163.9h2.5M180.1 164.9h2.5M180.1 160.3h6.9M180.2 164.3h2.6M180.2 160.9h2.9M180.3 164.6h2.4"/>
<path d="M180.3 160.6h6.4M180.4 164.5l-1.2 1.4 1 1 1.3-1.1 .3 .1M181.8 165.9h.4M184 160.9a1.71 1.71 0 0 0-2.1 1.1 1.71 1.71 0 0 0 1 2.1l-.8 1.9-.3-.1M184 160.9a1.67 1.67 0 0 1 1.3 1.7M184 160.9h2.9M184.2 164.3h2.7M184.4 164.6h2.4M184.5 164.9h2.5M184.6 163.9h2.4M184.6 161.2h2.5M184.7 165.2h2.6"/>
<path d="M184.8 165.6h2.8M184.9 163.6h2.3M184.9 165.9h.4M184.9 161.6h2.3M185.1 163.2h3.7M185.1 161.9h3.9M185.2 162.9h3.8M185.2 162.2h3.8M185.3 162.6l-.3 .8-.8 .7 .8 1.9 .3-.1M185.3 162.6h3.7M185.7 165.9h2.1M186.1 166.2h1.4"/>
<path d="M186.5 166.6h.7M186.7 164.5l1.2 1.4-1 1-1.4-1.1-.2 .1M189 161.9v1.3l-1.8 .2-.5 1.1"/>
</g>
<g fill="#800000" stroke="#800000" stroke-width=".2">
<path d="M113 189.8a1.93 1.93 0 0 1 2 1.9h-1.5a.47 .47 0 0 0-.5-.4z" fill-rule="evenodd"/>
<path d="M111.1 191.7h1.4l.2 .4 .3 .1v1.5a1.96 1.96 0 0 1-1.9-2z" fill-rule="evenodd"/>
<path d="M120.3 189.8a1.93 1.93 0 0 1 2 1.9h-1.5l-.2-.3-.3-.1z" fill-rule="evenodd"/>
<path d="M118.4 191.7h1.4l.2 .4 .3 .1v1.5a1.93 1.93 0 0 1-1.9-2z" fill-rule="evenodd"/>
<path d="M127.6 189.8a1.96 1.96 0 0 1 2 1.9h-1.5l-.1-.3-.4-.1z" fill-rule="evenodd"/>
<path d="M125.7 191.7h1.4l.2 .4 .3 .1v1.5a1.93 1.93 0 0 1-1.9-2z" fill-rule="evenodd"/>
</g>
<g fill="none" stroke="#008000" stroke-width=".2">
<path d="M122.7 28.8h-4.8v4.9M244.3 28.8h-4.8v4.9M32.8 50.7h12.1M37.6 58v2.4M54.7 50.7h12.1M57.1 50.7v2.4M66.8 41h-2.4v14.6h43.8v-4.9h4.8v-2.4h4.9v-4.9M91.1 50.7h4.9M91.1 45.8h4.9M91.1 41h4.9M105.7 41h4.9M108.2 41v2.4"/>
<path d="M117.9 58v2.4M154.4 50.7h12.1M159.2 58v2.4M176.3 50.7h12.1M181.1 50.7v2.4M188.4 41h-2.4v14.6h43.7v-4.9h4.9v-2.4h4.9v-4.9M212.7 50.7h4.9M212.7 45.8h4.9M212.7 41h4.9M227.3 41h4.9M229.7 41v2.4M239.5 58v2.4"/>
<path d="M57.1 62.9v2.4M69.2 72.6v2.4M71.7 62.9h-2.5v2.4M105.7 67.7h4.9M117.9 70.2v9.7h-9.7v-2.5M181.1 62.9v2.4M190.8 72.6v2.4M193.3 62.9h-2.5v2.4M227.3 67.7h4.9M239.5 70.2v9.7h-9.8v-2.5M207.9 92.1h-2.5v2.4M229.7 94.5h4.9v2.4"/>
<path d="M83.8 113.9h9.8M86.3 118.8h7.3M86.3 116.4h7.3M117.9 116.4h7.3M159.2 104.2h4.9M159.2 106.6h4.9M188.4 118.8h2.4v2.4M188.4 104.2h4.9M188.4 113.9h7.3M188.4 111.5h7.3M188.4 106.6h17M205.4 104.2v4.9"/>
<path d="M234.6 106.6v2.5h2.4M234.6 118.8v2.4M40.1 133.4v2.4M44.9 122.4h-4.8v3.7M93.6 123.7h-7.3v2.4M117.9 123.7h7.3M151.9 123.7h4.9v2.4M151.9 128.5v-2.4h9.7v2.4M151.9 135.8v2.4h9.7v-2.4M156.8 138.2v2.5M205.4 121.2v2.5M42.5 152.8h7.3"/>
<path d="M42.5 155.3h7.3M69.2 157.7h7.3M69.2 152.8h7.3M69.2 155.3h9.8M105.7 157.7h7.3M105.7 152.8h7.3M105.7 155.3h7.3M42.5 167.4h7.3M42.5 165h7.3M69.2 174.7h7.3M69.2 169.9h7.3M69.2 172.3h9.8"/>
<path d="M105.7 160.1h7.3"/>
</g>
<g fill="#008000" stroke="#008000" stroke-width=".2">
<circle cx="117.9" cy="79.9" r=".49"/>
<circle cx="239.5" cy="79.9" r=".49"/>
<circle cx="156.8" cy="138.2" r=".49"/>
<circle cx="156.8" cy="126.1" r=".49"/>
<circle cx="117.9" cy="48.3" r=".49"/>
<circle cx="108.2" cy="50.7" r=".49"/>
<circle cx="108.2" cy="41" r=".49"/>
<circle cx="239.5" cy="48.3" r=".49"/>
<circle cx="229.7" cy="50.7" r=".49"/>
<circle cx="229.7" cy="41" r=".49"/>
<circle cx="108.2" cy="67.7" r=".49"/>
<circle cx="229.7" cy="67.7" r=".49"/>
<circle cx="57.1" cy="50.7" r=".49"/>
<circle cx="181.1" cy="50.7" r=".49"/>
<circle cx="37.6" cy="50.7" r=".49"/>
<circle cx="159.2" cy="50.7" r=".49"/>
<circle cx="205.4" cy="106.6" r=".49"/>
<circle cx="234.6" cy="109.1" r=".49"/>
</g>
<g font-size="3.5" fill="#800000">
<text x="30.4" y="7.6">1</text>
<text x="73.7" y="7.6">2</text>
<text x="117.1" y="7.6">3</text>
<text x="160.5" y="7.6">4</text>
<text x="203.8" y="7.6">5</text>
<text x="247.2" y="7.6">6</text>
<text x="6.7" y="29.7">A</text>
<text x="270.5" y="29.7">A</text>
<text x="6.7" y="70.3">B</text>
<text x="270.5" y="70.3">B</text>
<text x="6.6" y="110.9">C</text>
<text x="270.4" y="110.9">C</text>
<text x="6.6" y="151.5">D</text>
<text x="270.4" y="151.5">D</text>
<text x="6.7" y="192.1">E</text>
<text x="270.5" y="192.1">E</text>
</g>
<g font-size="3.4" fill="#800000">
<text x="173.8" y="182">Project:</text>
<text x="193.3" y="182">Calypso</text>
<text x="173.8" y="186.9">Designer:</text>
<text x="193.3" y="186.9">Bobby Schulz</text>
<text x="172.6" y="193">TITLE:</text>
<text x="188.4" y="193">SensorInterface</text>
<text x="256.5" y="200.3">REV:</text>
<text x="256.5" y="203.9">0.1</text>
<text x="172.6" y="210">Date:</text>
<text x="183.5" y="210">2/6/2019</text>
<text x="197.8" y="210">8:29 PM</text>
<text x="240.7" y="210">Sheet:</text>
<text x="254.1" y="210">2/2</text>
</g>
<g font-size="2.4" fill="#505050">
<text x="124.2" y="29.7">LED1-</text>
<text x="245.8" y="29.7">LED2-</text>
<text x="100.5" y="39.5">220</text>
<text x="222.1" y="39.5">220</text>
<text x="93.6" y="45.8">3V3</text>
<text x="101.4" y="44.1">R2</text>
<text x="109.6" y="45.5">C5</text>
<text x="215.2" y="45.8">3V3</text>
<text x="223" y="44.1">R4</text>
<text x="231.2" y="45.5">C6</text>
<text x="22.4" y="51.5">V_SET1</text>
<text x="39.1" y="52.8">C15</text>
<text x="46.1" y="53.9">3k</text>
<text x="46.1" y="49.3">R7</text>
<text x="93.6" y="50.7">GND</text>
<text x="109.1" y="53.3">0.1uF</text>
<text x="144" y="51.5">V_SET2</text>
<text x="160.7" y="52.8">C12</text>
<text x="167.7" y="53.9">3k</text>
<text x="167.7" y="49.3">R9</text>
<text x="215.2" y="50.7">GND</text>
<text x="230.7" y="53.3">0.1uF</text>
<text x="39.1" y="57.6">0.1uF</text>
<text x="116.4" y="56.8" transform="rotate(-90 116.4 56.8)">R1</text>
<text x="121" y="56.8" transform="rotate(-90 121 56.8)">6.8</text>
<text x="160.7" y="57.6">0.1uF</text>
<text x="238" y="56.8" transform="rotate(-90 238 56.8)">R3</text>
<text x="242.6" y="56.8" transform="rotate(-90 242.6 56.8)">6.8</text>
<text x="35.2" y="65.3">GND</text>
<text x="55.6" y="61.6" transform="rotate(-90 55.6 61.6)">R8</text>
<text x="60.2" y="61.6" transform="rotate(-90 60.2 61.6)">1k</text>
<text x="73.1" y="63.7">3V3/1.5B</text>
<text x="156.8" y="65.3">GND</text>
<text x="179.7" y="61.6" transform="rotate(-90 179.7 61.6)">R10</text>
<text x="184.3" y="61.6" transform="rotate(-90 184.3 61.6)">1k</text>
<text x="194.7" y="63.7">3V3/1.5B</text>
<text x="54.7" y="70.2">GND</text>
<text x="70.7" y="67.4">C4</text>
<text x="85" y="68.6">LED1_CTRL/1.6C</text>
<text x="178.7" y="70.2">GND</text>
<text x="192.3" y="67.4">C8</text>
<text x="206.6" y="68.6">LED2_CTRL/1.6C</text>
<text x="106.7" y="76.2" transform="rotate(-90 106.7 76.2)">R5</text>
<text x="111.3" y="76.2" transform="rotate(-90 111.3 76.2)">10k</text>
<text x="228.3" y="76.2" transform="rotate(-90 228.3 76.2)">R6</text>
<text x="232.9" y="76.2" transform="rotate(-90 232.9 76.2)">10k</text>
<text x="66.8" y="79.9">GND</text>
<text x="188.4" y="79.9">GND</text>
<text x="115.4" y="84.7">GND</text>
<text x="237" y="84.7">GND</text>
<text x="205.4" y="92">3V3</text>
<text x="229.8" y="94.5">VRE</text>
<text x="234.7" y="94.5">F</text>
<text x="190.8" y="104.2">3V3</text>
<text x="195.7" y="106.6">VREF</text>
<text x="204" y="103" transform="rotate(-90 204 103)">R14</text>
<text x="208.6" y="103" transform="rotate(-90 208.6 103)">4.7k</text>
<text x="232.2" y="104.2" transform="rotate(-90 232.2 104.2)">RT1</text>
<text x="83.8" y="113.9">F_IN_SW</text>
<text x="190.8" y="111.5">V_SET1</text>
<text x="190.8" y="113.9">V_SET2</text>
<text x="238.5" y="109.9">THERM_SENSE/1.5D</text>
<text x="86.3" y="118.8">F_IN_0</text>
<text x="86.3" y="116.4">F_IN_1</text>
<text x="120.3" y="116.4">F_IN</text>
<text x="233.2" y="117.6" transform="rotate(-90 233.2 117.6)">R15</text>
<text x="237.8" y="117.6" transform="rotate(-90 237.8 117.6)">10k</text>
<text x="46.4" y="123.3">VIN+/1.5D</text>
<text x="120.3" y="123.7">3V3</text>
<text x="151.9" y="123.7">3V3</text>
<text x="41.5" y="128.2">C11</text>
<text x="83.8" y="131">GND</text>
<text x="153.4" y="130.6">C16</text>
<text x="163.1" y="130.6">C17</text>
<text x="188.4" y="126.1">GND</text>
<text x="203" y="128.5">GND</text>
<text x="232.2" y="126.1">GND</text>
<text x="41.5" y="133">1uF</text>
<text x="153.4" y="135.5">10uF</text>
<text x="163.1" y="135.5">0.1uF</text>
<text x="37.6" y="140.7">GND</text>
<text x="154.4" y="145.5">GND</text>
<text x="44.9" y="155.3">LED1-</text>
<text x="44.9" y="152.8">VIN+</text>
<text x="71.7" y="152.8">3V3</text>
<text x="71.7" y="155.3">F_IN_0</text>
<text x="108.2" y="155.3">SDA_EXT_HV</text>
<text x="108.2" y="152.8">SCL_EXT_HV</text>
<text x="71.7" y="157.7">GND</text>
<text x="108.2" y="157.7">VIN+</text>
<text x="108.2" y="160.1">VIN-</text>
<text x="44.9" y="167.4">LED2-</text>
<text x="44.9" y="165">VIN+</text>
<text x="71.7" y="169.9">3V3</text>
<text x="71.7" y="172.3">F_IN_1</text>
<text x="71.7" y="174.7">GND</text>
<text x="115" y="191.2">H1</text>
<text x="122.3" y="191.2">H2</text>
<text x="129.6" y="191.2">H3</text>
</g>
<g font-size="2.4" fill="#008000">
<text x="37.6" y="31.2">Divide to change dynamic range</text>
<text x="88.7" y="36.1">RC Circuit for stability</text>
<text x="210.3" y="36.1">RC Circuit for stability</text>
<text x="86.3" y="62.9">Switch LED On/Off</text>
<text x="207.9" y="62.9">Switch LED On/Off</text>
<text x="83.8" y="106.6">Multiplexer for frequency-to-light connectors</text>
<text x="30.3" y="145.5">LED Connectors</text>
<text x="59.5" y="145.5">Freq to Light Connectors</text>
<text x="96" y="145.5">Logger Connector</text>
</g>
<g font-size="2.4" fill="#800000">
<text x="172.4" y="201.1">This work is licensed under the Creative Commons Attribution-ShareAlike 4.0</text>
<text x="172.4" y="203.7">http://creativecommons.org/licenses/by-sa/4.0/</text>
</g>
<g font-size="2.1" fill="#505050">
<text x="68.3" y="40.6">4</text>
<text x="73.9" y="41.7">VIN-</text>
<text x="79.7" y="41.7">OUT</text>
<text x="88.5" y="40.6">1</text>
<text x="189.9" y="40.6">4</text>
<text x="195.5" y="41.7">VIN-</text>
<text x="201.3" y="41.7">OUT</text>
<text x="210.1" y="40.6">1</text>
<text x="79.7" y="46.6">VDD</text>
<text x="88.5" y="45.5">5</text>
<text x="201.3" y="46.6">VDD</text>
<text x="210.1" y="45.5">5</text>
<text x="68.3" y="50.4">3</text>
<text x="73.9" y="51.4">VIN+ VSS</text>
<text x="88.5" y="50.4">2</text>
<text x="189.9" y="50.4">3</text>
<text x="195.5" y="51.4">VIN+ VSS</text>
<text x="210.1" y="50.4">2</text>
<text x="171.2" y="104.9">SDA</text>
<text x="171.2" y="107.4">SCL VREF</text>
<text x="177" y="104.9">VDD</text>
<text x="174.5" y="112.2">VOUT0</text>
<text x="171.2" y="119.5">LAT</text>
<text x="174.5" y="114.7">VOUT1</text>
<text x="177.2" y="119.5">VSS</text>
<text x="100.7" y="124.4">GND VCC</text>
<text x="39.9" y="154.9">P1</text>
<text x="39.9" y="152.5">P2</text>
<text x="66.6" y="154.9">2</text>
<text x="66.6" y="152.5">3</text>
<text x="103.1" y="154.9">3</text>
<text x="103.1" y="152.5">4</text>
<text x="66.6" y="157.4">1</text>
<text x="103.1" y="159.8">1</text>
<text x="103.1" y="157.4">2</text>
<text x="39.9" y="167.1">P1</text>
<text x="39.9" y="164.7">P2</text>
<text x="66.6" y="172">2</text>
<text x="66.6" y="169.5">3</text>
<text x="66.6" y="174.4">1</text>
</g>
<g font-size="1.7" fill="#505050">
<text x="77.5" y="35.5">U11</text>
<text x="199" y="35.5">U13</text>
<text x="75.2" y="37.9">MCP6041</text>
<text x="196.8" y="37.9">MCP6041</text>
<text x="174.7" y="101.1">U12</text>
<text x="99.4" y="110.6">SN74AUP1T157</text>
<text x="202.6" y="116.2" transform="rotate(-90 202.6 116.2)">D1</text>
<text x="167.9" y="123.3">MCP47FEB22TTSOP</text>
<text x="104.2" y="127.9">U15</text>
</g>
<g font-size="1.4" fill="#505050">
<text x="152.1" y="104.7">SDA/1.2E</text>
<text x="152.3" y="107.1">SCL/1.2E</text>
</g>
</svg>
